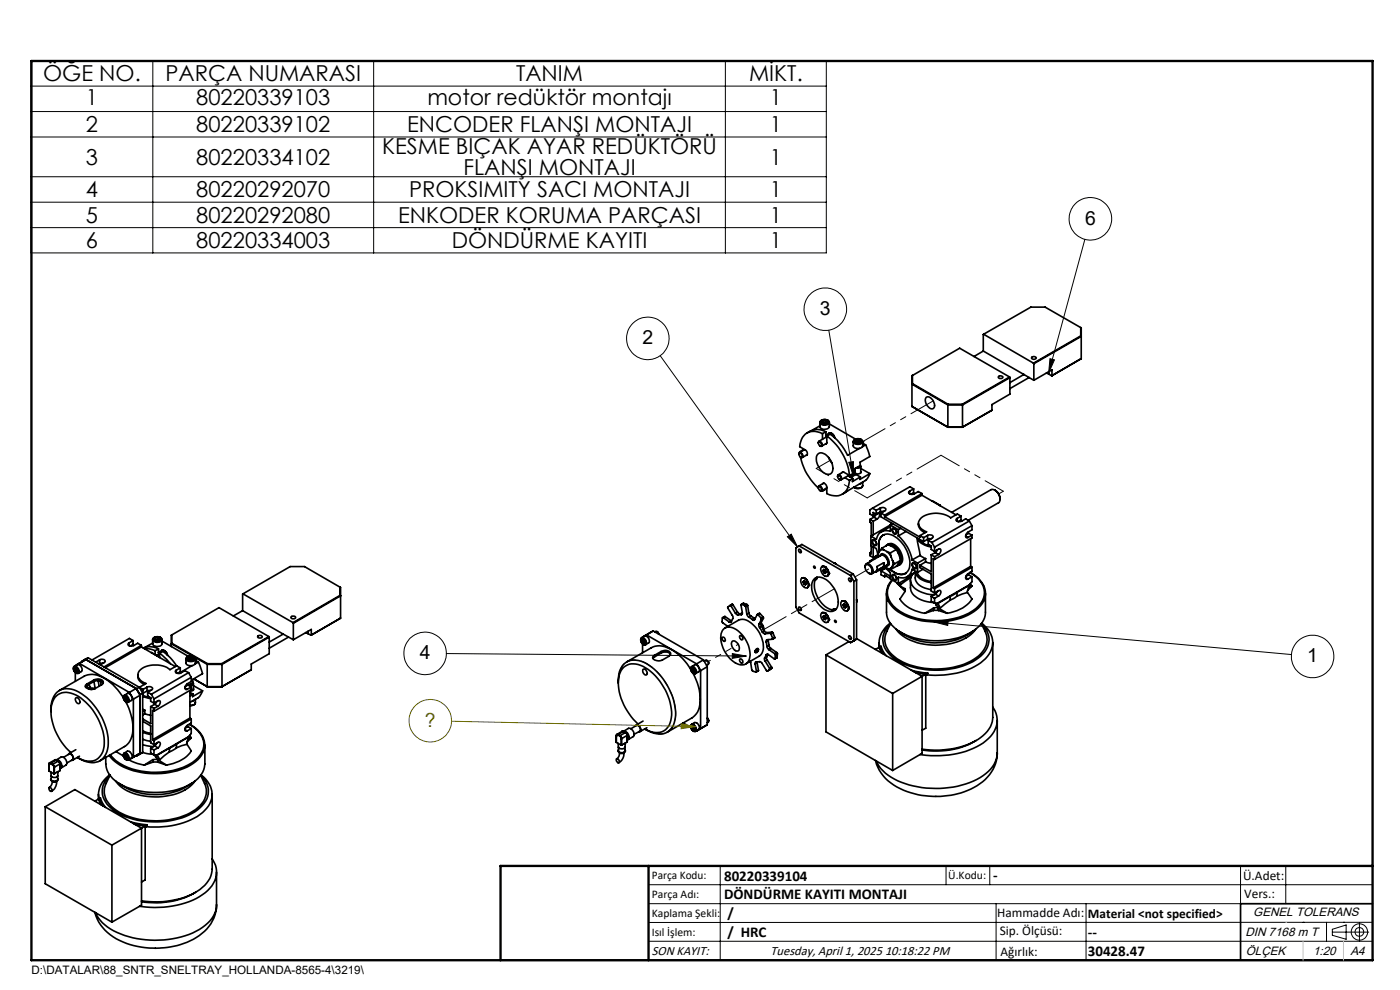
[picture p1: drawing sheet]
<svg xmlns="http://www.w3.org/2000/svg" width="297mm" height="210mm" viewBox="0 0 297 210" stroke-linecap="round" stroke-linejoin="round" font-family="sans-serif">
<g fill="none" stroke="#000" stroke-width=".35">
<path d="M193.6 79.6v1.8M193.6 79.6l10-5.7 10.6 6.1M193.6 79.6l-.1 6.6M208.6 74.5l8.6 4.9M208.6 74.5l-2 1.1M208.7 70.9l-.1 3.6M208.7 70.9l10.6 6.1M211.8 79.9a.52 .52 0 0 1 .5-.2 .52 .52 0 0 1 .4 .4 .49 .49 0 0 1-.5 .2 .49 .49 0 0 1-.4-.4zM214.2 80l-10 5.8M214.2 80v.1M217.2 79.4l-3 1.8M217.2 79.4l2.1 1.3"/>
<path d="M218.9 75.8a.51 .51 0 0 1 .5-.2 .51 .51 0 0 1 .4 .5 .52 .52 0 0 1-.6 .1 .52 .52 0 0 1-.3-.4zM219.3 77v.1M219.3 77.1v3.6M222 79.2l.5 .1M222.5 79.3l.6 .4M222.5 78.9v.4M223.2 79.7v-1.3l-3.9 2.3M223.2 79.7h-.1M229.3 71.3l.1 .1-10.1 5.7M229.3 71.3l-10 5.7M229.3 69.5l.1 6.6M229.3 69.5l-7.6-4.4h-3l-10 5.8"/>
<path d="M229.3 69.5v1.8M229.4 76.1l-6.2 3.6M229.4 76.1l-6.3 3.6M169.5 96.3v-.2a.57 .57 0 0 1 .7 .1 .57 .57 0 0 1 .1 .7l-.2 .1-.3-.1M169.5 96.2a.52 .52 0 0 1 .6 .2 .52 .52 0 0 1-.1 .6l-.5-.4zM169.7 95.8v.1M169.7 95.8l.1 .1M169.8 96.9a12.3 12.3 0 0 0 3.8 6.6v-.3a.59 .59 0 0 1 .7 .2 .59 .59 0 0 1 0 .8l-.3-.1M170.5 95.5l-.1-.1-.7 .4M170.7 95.4l-1.1 .6M171.3 96.4l-1.1 .6M173.5 96.4a1.44 1.44 0 0 1 2.1 .4 2.95 2.95 0 0 1 .7 3.6 2.07 2.07 0 0 1-2.6-1.4 2.5 2.5 0 0 1-.2-2.6z"/>
<path d="M173.6 94v-.2a.57 .57 0 0 1 .7 0 .57 .57 0 0 1 .1 .7l-.1 .2-.3-.1M173.7 93.8a.5 .5 0 0 1 .5 .2 .5 .5 0 0 1-.1 .6l-.4-.2zM173.9 90.3l-1.5 .9M174 89.6a1.09 1.09 0 0 1 1-.6 1.09 1.09 0 0 1 .9 .6 1.16 1.16 0 0 1-2 0v.9a1.14 1.14 0 0 0 2 0v-.9M174.2 89.2a1.03 1.03 0 0 1 1.6 .4 1.03 1.03 0 0 1-1.7-.1zM174.5 92a3.1 3.1 0 0 0-3.3-.2 3.1 3.1 0 0 0-1.5 2.9l1.2 .8a.63 .63 0 0 1 .4 .5 .63 .63 0 0 1-.3 .6M174.5 92v1.2M174.5 89.3v.4M174.6 89.7h.2M174.8 89.7l-.1 .1M175.1 89.7l.1 .1-.4-.1M175.1 89.2l.4 .2-.2 .3-.5 .1-.4-.2 .1-.3"/>
<path d="M175.1 89.2l-.6 .1M175.1 89.2v.5M175.1 89.7h-.3M175.2 91.6a3.5 3.5 0 0 0-4 .3M175.2 91.6l-.7 .4M175.2 91.6v1.2M175.4 94l-1.1 .6M175.4 92.5v1.4l-.1 .2-.2 .1M175.4 92.5a12.1 12.1 0 0 1 4.8 8.4M175.4 92.5l.7-.4a11.8 11.8 0 0 1 3.7 4.5l2.6-1.5M175.4 92.7l-1.7 .9M175.4 92.6l-.2 .1"/>
<path d="M175.8 97l.7 1.2M175.9 91.9l-.7 .4 .4 .1M175.9 91.9h.1M175.9 91.9a1.05 1.05 0 0 1 1.2 1M175.9 91.9a1.08 1.08 0 0 1 1.2 1M175.9 89.9l5.6 3.3M181 93.7a1.08 1.08 0 0 1 1-.7 1.08 1.08 0 0 1 1 .7M181 99.6l.2 .6v.4l-.9 .5 .1-.4M181 93.7v.9a1.17 1.17 0 0 0 2 0v-.9M181 93.7a1.17 1.17 0 0 0 2 0M181 99.6a.78 .78 0 0 1-.1 1.1M181.2 93.4a1.03 1.03 0 0 1 1.7 .2 1 1 0 0 1-1.8-.1z"/>
<path d="M181.4 99.4v.9M181.6 93.4v.4M181.7 93.8h.2zM182.1 93.8h.2h-.4M182.1 93.3l.5 .2-.2 .3-.5 .1-.5-.2 .2-.3M182.1 93.3l-.5 .1M182.1 93.3v.5M182.1 93.8h-.2M182.5 98.8l-.1 .3h-.5M182.5 98.7l.1 .1a.55 .55 0 0 1-.3 .5 .55 .55 0 0 1-.6-.1M182.6 98.9v1.4M182.6 99.4l1.9 1.1"/>
<path d="M183 93.7h.1M183 94l.6 .4M183.6 94.4l.9 2.4-2.1 1.3 .1 .6-1.7 1 .1 .8-.7 .4M183.6 94.4l-.6 .4M193.5 86.2l7.6 4.4M193.6 81.4l7.5 4.4M193.6 81.4l-.1 .1 7.6 4.4M196.5 84.3a1.55 1.55 0 0 1 1.8 1.7 .64 .64 0 0 1-.5 .7 .64 .64 0 0 1-.7-.3 1.75 1.75 0 0 1-.6-2.1zM201.1 85.9h3.1M201.1 90.6h3.1M201.1 85.9v4.7M201.1 85.8v.1"/>
<path d="M201.1 85.8h3.1M204.2 85.8v.1M204.2 85.9v4.7M210.4 87l-6.2 3.6M214.2 80.1l-10 5.8M214.2 80.1v3.5l-3.8 2.2v1.2M218.3 80.1l-4.1 2.3M169.5 116.5a.44 .44 0 0 1 .4 .3 .44 .44 0 0 1-.1 .5l-.3-.3zM169.5 115.8l-.7 .4v12.6l.7 1.2 10.9 6.3M169.5 115.8l10.9 6.3M169.5 115.8l.6-.3 10.9 6.3M173.7 103.2a.46 .46 0 0 1 .5 .3 .46 .46 0 0 1-.2 .6l-.3-.2z"/>
<path d="M174.4 104.1l.1 .1M174.5 104v.2M174.8 102.5l-1.1 .6M175.2 103.6v.2l-.7 .4M175.4 103.5l-1.1 .6M176.9 119.4l.4 .3M177.1 119.4l.3 .3M177.7 101.1v-.2a.56 .56 0 0 1 .7 .1 .56 .56 0 0 1 0 .8l-.4-.1M177.8 100.9a.52 .52 0 0 1 .5 .3 .52 .52 0 0 1-.1 .5l-.4-.2zM178.6 100.3l.3-.2 1.3 .8M178.9 100.1l-1.1 .6M179.2 101.3l1 .6"/>
<path d="M179.9 100.9l1 .6M180.1 100.8l-1.7 1M180.1 100.8l-.2 .1M180.2 101.9a3.1 3.1 0 0 1-1.5 2.9 3.1 3.1 0 0 1-3.3-.1l-.1-1.8-.4-.4-.4 .1M180.9 101.5l-.7 .4M181.2 100.4l.4 .2M181.4 100a.63 .63 0 0 0 .6 .6 .63 .63 0 0 0 .6-.5v-.1M181.6 100.6l.9 .6M181.6 100.6l-1.1 .7M182.5 101.2l-1.7 1 .1-.7M183 102.3l-.6 .3M183 103a1.14 1.14 0 0 1-1.8 .4"/>
<path d="M183 102.3v.7a1.2 1.2 0 0 1-1.8 .3M183.7 119.8a1.22 1.22 0 0 1 1.1 1.8 1.22 1.22 0 0 1-1.1-1.8zM183.8 119.6l3.1-1.8a1.42 1.42 0 0 1 1.2 2.1l-3.1 1.8M184.5 100.5l-2.1 1.2 .1-.5M184.5 100.5l-.5 1-.4 .4-4.9 2.9M184.5 110.2v.6l.3 .1v2.8M184.5 117.3v.6l.7 .4M184.5 119v.2M184.5 110.2l.7 .4M184.5 119l.2 .1M184.7 113.7v2l1.2 .7 .3 1.1M184.8 115.7v1.8l-.3-.2"/>
<path d="M184.8 117.1l-.3 .2M185.1 114.5a.76 .76 0 0 1 .7 .4 .76 .76 0 0 1 0 .8 .84 .84 0 0 1-.7-1.2zM185.1 107.8l.8 .5M185.1 107.8l-.6 .4v.8l.7 .5M185.2 114.6a.62 .62 0 0 1 .6 .3 .62 .62 0 0 1-.1 .7 .73 .73 0 0 1-.5-1zM185.2 109.5l1.2-.6 .2 .2-.1 .5-.4 .5M185.2 113.4l-.5 .3M185.2 110.6v2.8M185.2 116v2.3M185.4 109.7l-.9 .5M185.4 109.7l.7 .4M185.4 118.5l-.9 .5"/>
<path d="M185.4 118.5l.1 .1M185.8 109.1l-.4 .6M185.8 117.9l-.4 .6M185.9 108.3v.8M185.9 109.1l-.7-.4v.8M186.1 110.1l-.9 .5M186.3 117.7l-1.1 .6M186.4 117.2l-.1 .9-.1-.6M186.4 117.2l-.2 .3M186.7 118a.75 .75 0 0 1 .7-.5 .75 .75 0 0 1 .7 .5 1.42 1.42 0 0 1 .1 2h-.3M186.7 116.8l-.3 .4M186.8 117.9l.1-.1a1.3 1.3 0 0 1 1.5 1.3l-.1 .7-.3 .2"/>
<path d="M186.8 107.8a.67 .67 0 0 1 .7-.2 .67 .67 0 0 1 .4 .6l-1 .6M186.8 107.8l-.9 .5M186.8 107.8v.8M186.8 108.6l-.9 .5M186.9 108.8v.8l4.2 2.5M186.9 108.8l.8 .5M187.1 116.3l1.2-.7 1.4 .6 .4 .4M187.1 116.3l.5 .4M187.1 116.3l-.4 .5M187.2 117.4l-.3 .2M187.4 113.5h.1M187.4 113.5a2.95 2.95 0 0 0-.9 3.4 2.8 2.8 0 0 1 1.1-3.5 3.9 3.9 0 0 1 3.9 1.9 5.8 5.8 0 0 1 1.2 5.7 2.13 2.13 0 0 1-3.4 .1l-.4-.2a2.92 2.92 0 0 0 3.2 .7"/>
<path d="M187.5 119.4l-1.5 .8v.8l1.5-.8M187.5 119.4v.8M187.5 108.5l-.7 .1M187.6 116.7l-.6-.1-.3 .2M187.6 116.7l.6 .3M187.7 109.6l7.5 4.3v-.3M187.7 109.3v.3M188 115.7v.1M188.2 117l.9 1.1M188.2 117l.7 .3M188.2 115.5a1.41 1.41 0 0 1 2 .4 3.4 3.4 0 0 1 1.1 3.4l-.6 .6M188.3 115.6l-.3 .1"/>
<path d="M188.4 115.6a3.2 3.2 0 0 1 2.7 3.2l-.3 .9-.5 .3a1.42 1.42 0 0 0 .8-2.2 3.1 3.1 0 0 0-2.5-2.4l-.6 .3M188.6 119.8l-.3 .2M188.9 117.3l.2 .8M188.9 111.4v1.3a2.13 2.13 0 0 0-3 1.7l-1.2-.7M188.9 111.7l-1.9 1.1M188.9 111.4l1.7 1M188.9 111.4l-3.7 2M189 110.9v.4M189.1 118.1l.2 .8M189.3 118.9l.5 .7M189.3 118.9v1.2M189.3 112.1a.77 .77 0 0 1 .8 .4 .77 .77 0 0 1-.1 .8 .86 .86 0 0 1-.7-1.2z"/>
<path d="M189.4 111.1l-.5 .3M189.4 112.1a.64 .64 0 0 1 .7 .4 .64 .64 0 0 1-.1 .7 .76 .76 0 0 1-.6-1.1zM189.8 119.6l-.5 .5M190.1 116.6l.8 1.4 .1 .9M190.1 116.6l-1.2 .7M190.6 113.7a8.8 8.8 0 0 1 2.9 5.1M190.6 112.4v1.3M191 118.9l-.9 1.2-1.2 .8M191 118.9l-1.2 .7M191.1 112.1l4.8 2.8M191.1 112.1l-.5 .3M192.2 112.7l-1.6 1"/>
<path d="M193 104.2l-.2 .1a.67 .67 0 0 0 .4 .6 .67 .67 0 0 0 .8-.1l.8-.5 .8 .4M193 104.2v.6M193.5 119.5a.73 .73 0 0 1 .8 .2 .73 .73 0 0 1 .2 .7l-.1 .2a.77 .77 0 0 1-.8-.3 .77 .77 0 0 1-.1-.8zM193.5 118.8l1.2 .6M193.7 119.5a.64 .64 0 0 1 .6 .3 .64 .64 0 0 1-.1 .7 .76 .76 0 0 1-.5-1zM193.8 103.7l-.8-.5-7.9 4.6M193.8 103.7l-.8 .5M193.8 103.7v.8l-.6 .3M194.6 114.1l.6 3.7M194.6 114.1a3.3 3.3 0 0 0 3 1.9M194.7 119.4v2M194.8 111a2 2 0 0 0 1.5 2"/>
<path d="M195 114.3a3.2 3.2 0 0 0 2.6 1.5M195.2 119.9v.5l2.4 1.4v3.6l.7 .4M195.2 113.6l.7 .4M195.2 117.8l1.2 .7M195.2 117.8l-1.7 1M195.6 104.7v.3M195.6 105l-7.9 4.6M195.6 105l7.2 4.2M195.6 104.7l-7.9 4.6M195.9 114v.9M196.4 119.2l1.2 .3M196.4 118.5v.7"/>
<path d="M196.4 119.2l-1.2 .7M196.4 118.5l-1.7 .9M196.8 113.6a.64 .64 0 0 1 .7-.2 .64 .64 0 0 1 .4 .6l-1 .6M196.8 113.6l-.9 .4M196.8 113.6v.8M196.8 114.4l-.9 .5M196.9 114.6v.9l.7 .3M196.9 114.6l.8 .5M197.5 114.3l-.7 .1M197.6 115.8v.7l.7 .5M197.6 117.7v3.6l-2.4-1.4M197.6 117.7l.7 .4"/>
<path d="M197.7 115.1l.6 1M197.7 106.2l1.8 1M198.3 117l1-.6a.65 .65 0 0 1 .3 .7 .65 .65 0 0 1-.5 .5M198.3 116.1v.9M198.3 118.1v.6M198.3 118.7l-.3-.2v6.2M198.4 117.2l.7 .4M198.4 117.2l-.8 .5M198.9 116.6l-.5 .6M199.1 117.6l-.8 .5M199.5 107.2h-.1M199.5 107.2v.1"/>
<path d="M203 110l-.2 .4 .5 .3a2.05 2.05 0 0 0 1.6-.6l.7 .4M203 110v.6M203.9 109.5l-.8-.5-1.4 .8a5.3 5.3 0 0 0-6.5 .3 1.44 1.44 0 0 0 .6 2.3l.8 .4-1.4 .8M203.9 109.5l-.9 .5M203.9 109.5v.8l-.6 .4M204.9 113.7l.5 .3M204.9 113.4l.6-.3 .7 .4M205.6 110.5l-7.9 4.6M205.6 110.5l.6 1M205.9 114.3v5.8M206.2 111.5v.9a1.88 1.88 0 0 0-1.3 1v.6h.5M206.2 111.5l-7.9 4.6"/>
<path d="M206.2 113.5v.6l-7.9 4.6M206.2 113.5l-.8 .5M211 104a2.32 2.32 0 0 1 1.2 1.9M212.2 105.9a1.93 1.93 0 0 0-2-2l-8.3 4.8M212.2 105.9l-.4 .7-6.4 3.8M18.1 139.8l-.7 .6M18.1 139.8l10.9 6.3M18.1 139.8l.6-.3 10.9 6.3M21.1 140a.64 .64 0 0 1 .8-.2 .64 .64 0 0 1 .4 .6l-1 .6M21.1 140l-.8 .5M21.1 140v.8M27.4 136.4a.31 .31 0 0 0-.1 .5l.4 .1a2.05 2.05 0 0 0 1.5-.6l.8 .5"/>
<path d="M27.4 136.4v.5M28.2 135.9l-.8-.5-7.9 4.6M28.2 135.9l-.8 .5M28.2 135.9v.8l-.6 .3M30 137.2l-7.7 4.4M30 137.2l7.2 4.2M30 136.9l-8 4.6M30 136.9v.3M30.4 137.5l.3-.1a3.7 3.7 0 0 1 2.9 .2M30.6 137.6h.8l1.5 .4M32.1 138.5l1.8 .9M32.4 135.7v.9a1.11 1.11 0 0 0 2 0v-.9"/>
<path d="M32.4 136.4l-1.6 .9M32.6 135.3a1.15 1.15 0 0 1 1.8 .4 1.08 1.08 0 0 1-1.1 .6 1.08 1.08 0 0 1-.9-.7zM32.7 135.3a1.05 1.05 0 0 1 1.6 .3 1 1 0 0 1-1.8-.1zM32.9 138v.8M32.9 135.4v.3M33.2 135.8h-.1M33.5 135.7l.2 .1h-.5M33.5 135.2l.4 .3-.1 .3-.6 .1-.4-.2 .1-.3M33.5 135.2l-.6 .2M33.5 135.2v.5M33.5 135.7l-.3 .1M33.6 137.6l-.7 .4"/>
<path d="M33.6 137.6v1.2M33.8 138.6l1.6 1.3 .7 .9M33.8 138.6l.7-.4 .6 .4 1 .9 1.4 1.7M33.8 138.7l-.5 .4M33.8 138.7l-.1 .1M33.8 138.6v.8M33.9 139.4h-.1M33.9 139.4v.1M34.4 138a1.05 1.05 0 0 1 1.2 1M34.4 138l-.8 .4 .5 .1M34.4 138a1.03 1.03 0 0 1 1.1 .9M34.4 136l5.6 3.2"/>
<path d="M36.4 136.4l7.6 4.4M36.4 134.7v1.7M36.4 134.7l10.1-5.8 10.5 6.1M36.4 136.4l-.1 .2 7.7 4.3M36.4 134.7l-.1 2.5M39.4 139.8a1.11 1.11 0 0 1 1-.7 1.11 1.11 0 0 1 1.1 .7M39.4 139.8v.8a1.17 1.17 0 0 0 2.1 0v-.8M39.4 139.8a1.17 1.17 0 0 0 2.1 0M39.7 139.4a1.04 1.04 0 0 1 1.6 .3 .97 .97 0 0 1-1.7-.1zM40 139.4v.4M40.1 139.9h.2zM40.6 139.8l.1 .1h-.4"/>
<path d="M40.6 139.3l.4 .3-.1 .3-.6 .1-.4-.2 .1-.4M40.6 139.3l-.6 .1M40.6 139.3v.5M40.6 139.8l-.3 .1M41.5 139.8h.1M51.5 129.5l8.6 5M51.5 129.5l-2 1.2M51.5 126v3.5M51.5 126l10.7 6.1M54.7 135a.49 .49 0 0 1 .5-.3 .49 .49 0 0 1 .4 .5 .52 .52 0 0 1-.5 .2 .52 .52 0 0 1-.4-.4zM57 135l-10 5.8M57 135l.1 .1"/>
<path d="M57.1 135.1l-10 5.8M57.1 135.1v3.6l-3.8 2.2v1.2M60.1 134.5l-3 1.7M60.1 134.5l2.1 1.2M61.2 135.1l-4.1 2.4M61.7 130.9a.52 .52 0 0 1 .6-.2 .52 .52 0 0 1 .4 .4 .52 .52 0 0 1-.6 .2 .52 .52 0 0 1-.4-.4zM62.2 132.1v.1M62.2 132.2v3.5M64.8 134.2l.5 .2M65.3 134.4l.7 .4M65.3 133.9v.5M66 134.7v-1.2l-3.8 2.2"/>
<path d="M66 134.7v.1M72.1 124.6l-7.5-4.4h-3l-10.1 5.8M72.1 126.3l-9.9 5.8M72.1 126.3l.1 .1-10 5.8M72.1 124.6l.1 6.5M72.1 124.6v1.7M72.2 131.1l-6.2 3.6M72.2 131.1l-6.2 3.7M136 135.5a.79 .79 0 0 1 .8 .3 .79 .79 0 0 1 0 .9 .95 .95 0 0 1-.8-1.2zM136.1 135.3l.6-.4a.95 .95 0 0 1 .9 1.5l-.7 .4a.96 .96 0 0 0-.8-1.5zM136.1 135.3a.92 .92 0 0 0 0 1 .92 .92 0 0 0 .8 .5M136.1 135.9l.2 .4"/>
<path d="M136.1 135.9l.2-.3 .3 .2 .2 .4-.2 .3-.3-.2M136.3 135.2l.9-.5 10.6 6.1M136.3 136.6v1.9M136.4 135.7l-.3 .2M136.5 135.8l.1 .1M136.6 135.9l.1 .2M136.6 135.8v.1M136.7 136.1l-.4 .2M136.7 136.1l.1 .1M138.6 133.8l-.5 .2M138.6 133.8l-1.9 1.1M138.6 133.8l10.6 6.2"/>
<path d="M138.8 139.4l-.3 .3M138.8 139v.4M139.4 134h-.5M139.4 134l.3 .5zM140.2 138.2h.1a1.2 1.2 0 0 1 1.9 .5l-.3 .5-1.4 .8a1.56 1.56 0 0 1-2-.5l.3-.5M140.2 138.5l.5-.1a1.33 1.33 0 0 1 1.5 .4M140.2 138.2l-1.4 .8M140.2 138.5l-1.4 .9M140.2 138.2v.3M149.2 140l.8 1.4M149.2 140l-1.4 .8M153.2 135.2a.47 .47 0 0 1 .6 .3 .47 .47 0 0 1-.1 .6l-.4-.4z"/>
<path d="M153.4 131l-.2 .1a.9 .9 0 0 0 .1 1l1.1 .8M153.4 131l1.3 .9M153.5 133.5a2.54 2.54 0 0 1 3.5 .7 5.9 5.9 0 0 1 1.9 5.9 1.8 1.8 0 0 1-2.9 .5 6.3 6.3 0 0 1-2.9-6.5zM153.8 133.2l2.8-1.6a2.64 2.64 0 0 1 3.2 1 5.9 5.9 0 0 1 1.9 5.9l-.7 .7-2.8 1.6M153.8 130.8l-.5 .2M153.8 130.8l-.4 .2M153.8 130.8l1.3 .9M154.9 128.4l-.5 .3v.2l1 1.7a1.3 1.3 0 0 1-.5 1.4l-.2-.1M154.9 128.4l.2 .1M155.1 128.5l.9 1.6M155.1 131.7l-.4 .2M155.1 131.7h.1"/>
<path d="M155.3 128.2l.2 .1M155.3 128.2l-.5 .3M155.3 128.2l-.4 .2M155.4 136a1.32 1.32 0 0 1 1.2 .7 1.32 1.32 0 0 1 0 1.4 1.42 1.42 0 0 1-1.2-2.1zM155.5 128.3l-.4 .2M155.5 128.3l1 1.5M156 130.1l.6 .3M156.5 129.8l.5 .4M156.5 129.8l-.5 .3M156.9 139.9a.47 .47 0 0 1 .6 .2 .47 .47 0 0 1-.1 .6l-.4-.3zM157 134.8a.5 .5 0 0 1 .5 .3 .5 .5 0 0 1-.1 .6l-.4-.3zM157 130.2l-.4 .2"/>
<path d="M157.2 130.4h-.6M157.3 128.2l-.1 .2 .3 1.8-.3 .2M157.3 128.2l.7 .3M157.4 130.2l-.2 .2M157.5 130.1l-.5 .1M157.7 128l.7 .2M157.7 128l-.5 .2M157.7 128l-.4 .2M158 128.5l.2 .2M158.2 128.7l.2 1.6M158.4 130.3l.5 .6M158.4 128.2l.2 .2"/>
<path d="M158.4 128.2l-.4 .3M158.6 128.4l-.4 .3M158.6 128.4l.3 1.7M158.9 130.9l.7 .5M158.9 130.1l.4 .6M158.9 130.1l-.5 .2M159.3 130.7l.8 .5M159.3 130.7l-.4 .2M160.1 131.2l.1 .1M160.1 131.2l-.5 .2M160.2 138l.1 .4M160.3 138.2l.2 .1"/>
<path d="M160.4 137.7l.3-.1a.44 .44 0 0 1 .1 .6 .44 .44 0 0 1-.6 .2zM160.4 137.9l.4 .1M160.6 130.4l-.5 1.1-.5-.1M160.6 130.4h.2M160.8 137.6l.1 .2-.1 .2M160.8 138v-.2l-.3-.1-.2 .3v.3h.2M160.8 138l-.3 .3M160.8 130.4l.7 .7M161 132.4l.1 .7M161.1 133.1l.6 .9M161.2 130.2l.7 .7M161.2 130.2l-.1-.1-.4 .2"/>
<path d="M161.2 130.2l-.4 .2M161.4 132.2l.4 .5 .2 .8M161.4 132.2l.5 .6 .1 .7M161.4 132.2l.2 .6M161.4 132.2l-.4 .2M161.5 131.1v.3M161.5 131.4l-.5 1M161.6 132.8l.5 1M161.6 132.8l-.5 .3M161.7 134l.5 .4M161.9 130.9l.1 .2M161.9 130.9l-.4 .2"/>
<path d="M162 131.1l-.5 .3M162 131.1l-.6 1.1M162.1 133.8l.6 .4M162.1 133.8l-.4 .2M162.2 139.6l.1 .6M162.5 139l.3-.2 1.5 1 .1-.1M162.5 139l-.3 .6M162.6 136.2l.1 .9M162.6 139.3l.1 .7M162.6 139.3l-.4 .3M162.7 134.2l-.5 .2M162.7 137.1l.4 .7"/>
<path d="M162.7 140l-.4 .2M162.7 140l1 1.5M162.8 138.8l-.3 .2M162.9 138.8l-.3 .5M162.9 135.7l.1 .2M163 135.9l.1 1M163 135.9l-.4 .3M163.1 137.8l1.3 .9M163.1 136.9l.4 .6M163.1 136.9l-.4 .2M163.4 134.3l.1 .2M163.4 134.3l-1.2 .1"/>
<path d="M163.5 137.5l-.4 .3M163.5 137.5l1.3 .9M163.5 134.5l.4 .9M163.8 134.1l.2 .2M163.8 134.1l-.4 .2M163.8 134.1l-1.1 .1M163.9 135.6l-1.2 .1-.1 .5M163.9 135.4v.2M164 134.3l.3 .9M164 134.3l-.5 .2M164.3 135.2l.1 .1-.5 .3M164.3 135.2l-.4 .2"/>
<path d="M164.4 138.7l.1 .2M164.5 138.9l-.1 .8M164.8 138.4l.1 .3M164.8 138.4l-.4 .3M164.9 139.5h-.1M164.9 139.5l-.5 .3M164.9 138.7v.8M164.9 138.7l-.4 .2M169.5 128.8a.44 .44 0 0 1 .4 .2 .44 .44 0 0 1-.1 .5l-.3-.3zM170 122.7a1.29 1.29 0 0 1 1.3 .6 1.29 1.29 0 0 1-.1 1.4 1.37 1.37 0 0 1-1.2-2zM170.2 122.6a1.35 1.35 0 0 1 1.1 2v.1M170.2 122.6l-.1 .1"/>
<path d="M170.2 122.6a1.35 1.35 0 0 1 1.4 1.5M170.4 123.5l.1-.2 .4 .1 .1 .5-.1 .2-.4-.2M170.4 123.5l.1 .4M170.6 123.3l-.2 .2M170.7 122.7h.1M170.7 123.4l.1 .1M170.8 123.5l.1 .2M170.8 123.4v.1M170.9 123.7l-.4 .2M171.6 124.1h.1M171.6 124.1l-.1 .4M172.6 120.1a.21 .21 0 0 1 .3 .2 .21 .21 0 0 1-.1 .2z"/>
<path d="M172.7 122.9a2.39 2.39 0 0 1 3.3 .7 5.1 5.1 0 0 1 1.4 5.5 1.84 1.84 0 0 1-2.5 .2 5.9 5.9 0 0 1-2.6-5.8zM173.3 122.5l-.1 .4-.3 .2M173.3 122.5v.2M173.3 122.5a3.4 3.4 0 0 0-.1 3.8 4.2 4.2 0 0 0 4 3l-.1-.1M174.3 120.3a1.17 1.17 0 0 1 1.4 1.2 .56 .56 0 0 1-.2 .7 .56 .56 0 0 1-.8-.2 1.4 1.4 0 0 1-.4-1.7zM174.3 130a1.36 1.36 0 0 1 1.3 1.9 .95 .95 0 0 1-1.4-.8l-.1-.5zM174.3 130a1.33 1.33 0 0 1 1.4 1.9l-.2 .1M174.4 120.1a1.35 1.35 0 0 1 1.2 2.1h-.1M174.4 120.1l-.1 .1M174.4 120.1a1.41 1.41 0 0 1 1.4 1.5M174.6 121l.2-.2 .3 .2 .2 .4-.2 .2-.3-.1M174.6 121l.2 .5"/>
<path d="M174.6 130.8l.2-.2 .3 .2 .2 .4-.2 .2-.3-.2M174.6 130.8l.2 .4M174.9 120.9l-.3 .1M174.9 130.7l-.3 .1M175 120.9v.1M175 130.7v.1M175 120.2h.1M175 130h.1M175 130l.6 .7 .2 .7M175 121l.2 .3-.1-.1M175 130.8l.2 .3-.1-.1M175 121l.1 .2"/>
<path d="M175 130.8l.1 .2M175.1 121.2l-.3 .3M175.1 131l-.3 .2M175.2 138.9l14.2 8.2M175.2 138.9v16.3l14.2 8.2M175.8 121.6h.1M175.8 131.4h.1M175.8 121.6l-.1 .4M176.6 129.4l.2-.2 .4 .2M177.1 131.6h.1a.25 .25 0 0 1 .2 .2 .25 .25 0 0 1-.1 .2zM178.5 127.6a1.33 1.33 0 0 1 1.5 1.7l-.2 .2a1 1 0 0 1-1.3-.9l-.1-.7zM178.6 127.6a1.25 1.25 0 0 1 1.2 .6 1.25 1.25 0 0 1-.1 1.4"/>
<path d="M178.7 127.5a1.35 1.35 0 0 1 1.4 1.5M178.9 128.4l.1-.3 .3 .2 .2 .5-.2 .2-.3-.2M178.9 128.4l.1 .4M179.1 128.2l-.2 .2M179.2 127.6h.1M179.4 128.6l-.2-.3 .3 .3M179.4 128.6l-.4 .2M179.4 128.6h.1M180 135a.39 .39 0 0 1 .5 .1 .39 .39 0 0 1-.1 .5l-.3-.2zM180 122.7a.39 .39 0 0 1 .5 .2 .39 .39 0 0 1-.1 .5l-.3-.3zM180.1 129l-.1 .4M180.1 129h.1"/>
<path d="M180.1 136.1l-4.9 2.8M180.4 122.1l.8 1.2M181 121.8l-.6 .3M181 121.8l.7 1.2M181.2 123.3v12.6M181.2 135.9l-.8 .4M181.7 127.3v.5M181.7 127.2l.1 .4M181.7 123l-.5 .3M181.7 135.6l-.5 .3M181.7 123v12.6M181.7 135.6l-1.3 .7"/>
<path d="M181.7 135.5l13.9 8M183.5 120.3a.61 .61 0 0 1 .4-.7 .61 .61 0 0 1 .7 .3 1.32 1.32 0 0 1 .4 1.8h-.4l-.3-.1M185.7 137.8l.8-.5 .6 1.3M185.7 121.2l.2 .1M185.9 121.2v.1M186.5 136.3v1M186.7 137.2l.2-.1 .4 1 .7 1M186.7 137.2l.7 1.5M186.8 120.7v.2M186.8 120.9l-.9 .4M186.9 121.1v.8l.8 .4M186.9 121.1l2 1.1"/>
<path d="M187.5 120.7l-.7 .2M187.5 120.2l.7 .4M187.7 122.3v-.3l1.2 .7M187.8 120.4l1.1 1.1v1.3l1.7 1M187.9 120.5l-1 .6M188 122.2l-.3 .1M188.1 125.9v3.9a5.1 5.1 0 0 0 3 4.4 16.1 16.1 0 0 0 15.5-.4 4.8 4.8 0 0 0 2.5-4v-3.9M188.2 120.6l.7 .3M188.8 132.2a5 5 0 0 0-2.1 5.2v-.2M188.9 132.3l-.8 1.7a4.2 4.2 0 0 0 1.7 5.3 16 16 0 0 0 13.2 2 8.4 8.4 0 0 0 6.2-4.5l.2-1.5a8.2 8.2 0 0 0-1.2-3 4.4 4.4 0 0 1-.7 7.3 17 17 0 0 1-17.8 .1 4.7 4.7 0 0 1-2.2-5.4l.5-1zM189.1 120.5l-.3 .1h-.6M189.1 120.5l-.2 .4"/>
<path d="M189.2 123l-.8 1.2M189.3 121.9a.77 .77 0 0 1 .8 .4 .77 .77 0 0 1-.1 .8 .86 .86 0 0 1-.7-1.2zM189.3 120.1l-.2 .4M189.4 121.9a.64 .64 0 0 1 .7 .4 .64 .64 0 0 1-.1 .7 .76 .76 0 0 1-.6-1.1zM190.1 133.5a10.3 10.3 0 0 0 8.3 3.4 11.1 11.1 0 0 0 8.3-3.1l.3-.3M190.3 123.6l.4 .6M190.7 133.9a13.6 13.6 0 0 0 15.7 0M190.7 123.7v.5M190.9 124.3l1.1 1.1v-.5M190.9 124.3l1.1 .6M191.2 123.9l-.3 .4M191.2 123.9l-.5 .3"/>
<path d="M192 124.9v.6l-1.1 1.6a7.2 7.2 0 0 0 5.3 3M192.1 121.6h.1M193.1 122.6l-1.9 1.3M193.1 122.6h.1M193.1 122.3v.3M193.1 123.1v1.6a3.4 3.4 0 0 0 3 2.8l1.9 .3M193.4 122.2l-2.8 1.6M194.2 121.4a1.98 1.98 0 0 0 0 3.5 7.6 7.6 0 0 0 4 1.3M194.4 121.2l-1.9 1.1M194.6 121.3a3.2 3.2 0 0 0 3 2.1M194.7 121.4l-1.2-.7a2.09 2.09 0 0 1-2.9 1.7v1.4M195.8 120.7l-1.1 .7"/>
<path d="M197.6 123.6a3.6 3.6 0 0 1-3.4-2.3 2.81 2.81 0 0 0 .4 2.4l1.1 .8 1.9 .6M197.6 126.5v1.1l.7 .3M197.6 126.5l.7 .4M198 124.7l.3 .2M198 129.5h1.1M198 129h1.1M198 129.5l-1.8 .6M198 129l-1.8 1.1M198 129v.5M198.3 127.9l.5 .1M198.3 125.8l1-.6a.65 .65 0 0 1 .3 .7 .65 .65 0 0 1-.5 .5M198.3 124.9v.9"/>
<path d="M198.3 126.9v1M198.4 126l.7 .4M198.4 126l-.8 .5M198.4 127.9l.2 .4 .8 .7M198.8 128v.1M198.8 128.1l.3 .2 .3 .7M198.9 125.4l-.5 .6M199.1 129.5l1.8 .6M199.1 129l1.8 1.1M199.1 129v.5M199.1 126.4l-.8 .5M201.6 127.3l-2.2 1.7"/>
<path d="M201.6 126.5l-2.8 1.6M201.6 126.5v.8M203 126.5l-1.4 .8M203 125.7l-1.4 .8M203 125.7v.8M204.9 122.5l.5 .3M204.9 122.3l.6-.4 .7 .4M205.2 125.6l1 1.5a7.2 7.2 0 0 1-5.3 3M205.7 124l-6.9 4M205.7 124l.1 .1M205.7 121.5a4.8 4.8 0 0 1 3 5.3 7.3 7.3 0 0 1-5.3 4.1 16 16 0 0 1-12.4-1.2 4.8 4.8 0 0 1-2.7-4.5l.4-1.2 .6-.9M205.8 124.1l-.6 1.6-2.2 .8"/>
<path d="M205.8 124.1l-2.8 1.6M205.8 121.4a6.3 6.3 0 0 1 2.9 2.8M205.8 123.8l.4 .5M205.9 120.1l-7.9 4.6M205.9 120.1l.3 .2M206.2 120.3v.9a1.88 1.88 0 0 0-1.3 1v.6h.5M206.2 122.3v1.1l-.5 .6M206.2 124.3l-.9 .9M206.2 124.3l-.7 .4M206.2 120.3l-7.9 4.6M206.2 122.3l-.8 .5M208.2 132.2a4.7 4.7 0 0 1 .4 8 16.2 16.2 0 0 1-12 2.9"/>
<path d="M208.7 124.2a4.3 4.3 0 0 1-2.1 5.6 15.9 15.9 0 0 1-16.1 0 4.6 4.6 0 0 1-2.4-4.7l.3-.8M210.6 136.3v15.9a6.6 6.6 0 0 1-4.6 5.4 19.6 19.6 0 0 1-10.4 1.3M10.8 150.9a12.5 12.5 0 0 0 4.2 8.7M10.8 150.9a3.5 3.5 0 0 1 2.8-4 6.5 6.5 0 0 1 5.1 2.5 12.2 12.2 0 0 1 3.4 8.9 3.2 3.2 0 0 1-5 2.7l-.7-.3M10.8 150.9a4 4 0 0 1 2.8-4.8 7.5 7.5 0 0 1 6.3 3.5 11.7 11.7 0 0 1 2.8 9.8 3.3 3.3 0 0 1-4.8 2l-1.4-.7M12.6 146.5l5.2-3a4.7 4.7 0 0 1 5 .8l2.1 2 1.3 1.7M15.7 141.5a.79 .79 0 0 1 .8 .4 .79 .79 0 0 1-.1 .9 .9 .9 0 0 1-.7-1.3zM15.8 141.3a.95 .95 0 0 0-.1 1.1 .95 .95 0 0 0 .9 .4M15.8 141.3l.6-.3a.95 .95 0 0 1 .9 1.4l-.7 .4M15.8 141.3a.99 .99 0 0 1 .8 1.5M15.8 141.9l.1 .5M15.8 141.9l.1-.2 .4 .2 .1 .4-.1 .2-.4-.1"/>
<path d="M16 141.2h.1M16 142.7v1.8M16.1 159l-1.5 .9M16.1 141.8l-.3 .1M16.1 148a.76 .76 0 0 1 .7 .4 .76 .76 0 0 1 0 .9 .83 .83 0 0 1-.7-1.3zM16.2 141.8l.2 .4zM16.3 142.2l-.4 .2M16.8 140.7l-.8 .5M16.8 140.7l1.4-.8-1.8 1.1M16.8 140.7l10.6 6.2M18.4 145.4l.3 .6M18.5 145.1a.53 .53 0 0 0-.4 .6 .53 .53 0 0 0 .6 .4 1.69 1.69 0 0 0 1.4 0"/>
<path d="M18.5 145.4l-.4 .3M18.5 145.1v.3M18.7 146l.2 .2M18.8 145.2l.4 .5M19.2 145.7l.3 .3h.2M19.2 145.7l-.5 .3M19.7 146l-.4 .3M19.9 144.3l.2-.2a1.21 1.21 0 0 1 1.8 .7l-.3 .5-1.5 .8M19.9 144.6l.4-.2a1.28 1.28 0 0 1 1.6 .5M19.9 144.3l-1.4 .8M19.9 144.6l-1.4 .8M19.9 144.3v.3"/>
<path d="M19.9 144.6l.2 1.5M20.2 146h-.5M20.8 144.3v.2M20.8 144.5l.2 1M21.1 140.8l-.1 .1M21.1 144.4l-.3 .1M21.3 144.4l.1 .9M21.5 144.5l-.2 .1M21.9 140.7l-.8 .1M24.6 159.4l1.6 1M26.3 159.9a.79 .79 0 0 1 .8 .4 .79 .79 0 0 1-.1 .9 .95 .95 0 0 1-.7-1.3zM26.3 147.6a.82 .82 0 0 1 .8 .4 .82 .82 0 0 1-.1 .9 .96 .96 0 0 1-.7-1.3z"/>
<path d="M26.4 159.7a.95 .95 0 0 0-.1 1 .95 .95 0 0 0 .9 .5M26.4 147.5a.92 .92 0 0 0-.1 1 .92 .92 0 0 0 .9 .4M26.4 159.7l.6-.4a1.02 1.02 0 0 1 .9 1.5l-.7 .4M26.4 147.5l.6-.4a.99 .99 0 0 1 .9 1.5l-.7 .3M26.4 159.7a.99 .99 0 0 1 .8 1.5M26.4 147.5a.98 .98 0 0 1 .8 1.4M26.4 148.1l.2 .4M26.4 148.1l.2-.3 .3 .2 .2 .4-.2 .3-.3-.2M26.7 148.8a10.4 10.4 0 0 1 1.1 7.9l-.5 .8-.6 .7-5.5 3.2M26.7 147.9l-.3 .2M26.8 147.9v.2M26.8 148v.1"/>
<path d="M26.8 148.1l.2 .2h-.1M26.8 148.1l.1 .2M26.9 148.3l-.3 .2M27.4 146.9l1.5-.9 .1 .2 .7 1.3-1.4 .8M27.4 146.9l.9 1.4M28.3 148.3v12.3M29 146.1l.7 1.2M29.2 143.2a2.03 2.03 0 0 0 1.4 2M29.6 145.8l-.6 .3M29.6 145.8l.7 1.2M29.6 145.8l.7 .5M29.7 147.3v12.6"/>
<path d="M29.7 159.9l-.7 .4M30.3 147.4l1.7 .6M30.3 147.7l1.7 .5M30.3 150.5l.4 .2M30.3 155l1.7 .6M30.3 159.6l2.1 .4M30.3 155.3l1.7 .5M30.3 156.8l1.7 .5M30.3 158l2.3 .4M30.3 147l-.6 .3M30.3 159.6l-.6 .3M30.3 147v12.6"/>
<path d="M30.3 159.6l-1.3 .7M30.3 153l1.7 1v3.5l.7 .5M30.3 147v.1M30.3 146.3v.8M30.7 151.4l1.3 .3M30.7 150.7v.7M30.7 151.4l-.4 .3M30.7 150.7l-.4 .2M31.2 145.8a.67 .67 0 0 1 .7-.2 .67 .67 0 0 1 .4 .6l-1 .6M31.2 145.8l-.9 .5M31.2 145.8v.8M31.2 146.6l-.9 .5"/>
<path d="M31.3 146.8v.8l.7 .4M31.3 146.8l.8 .5M31.9 146.5l-.7 .1M32 148v.8l.7 .3M32 149.9v3.6l-1.7-1M32 158.7v1l.7 .5M32 149.9l.7 .4M32 158.7l.7 .4M32.1 147.3l.6 1M32.4 156.9l.3 .2M32.7 149.1l1-.5a.68 .68 0 0 1 .3 .7 .68 .68 0 0 1-.5 .5M32.7 158l1-.6a.68 .68 0 0 1 .3 .7 .68 .68 0 0 1-.5 .5"/>
<path d="M32.7 150.9l-.3-.2v6.2M32.7 148.3v.8M32.7 150.3v.6M32.7 157.1v.9M32.7 159.1v1.1M32.8 149.4l.7 .4M32.8 149.4l-.8 .5M32.8 158.2l.7 .4M32.8 158.2l-.8 .5M33.3 148.8l-.5 .6M33.3 157.6l-.5 .6M33.5 149.8l-.8 .5"/>
<path d="M33.5 158.6l-.8 .5M35.9 159.5l-2.1 1.7M35.9 158.7l-2.7 1.6M35.9 158.7v.8M37.4 142.2l-.1 .1a.65 .65 0 0 0 .4 .6 .65 .65 0 0 0 .7-.2l.8-.4 .8 .4M37.4 142.2v.5M37.4 158.6l-1.5 .9M37.4 157.8l-1.5 .9M37.4 157.8v.8M37.5 141.2l-1.4 .9a5.3 5.3 0 0 0-6.5 .2 1.6 1.6 0 0 0 1 2.5l.4 .2-1.4 .8M37.5 141.2l.7 .5M38.2 141.7l-.8 .5"/>
<path d="M38.2 141.7v.8l-.5 .3M39.2 145.9l.5 .3M39.2 154.8l.5 .2M39.3 145.7l.6-.4 .7 .4M39.3 154.5l.6-.4 .7 .4M39.6 157.8l1 1.5a7.5 7.5 0 0 1-5.3 3M40 142.7l-7.9 4.6M40 142.7l.6 1M40.1 156.2l-6.9 4M40.1 156.2h.1M40.1 153.7a4.8 4.8 0 0 1 3 5.3 7.4 7.4 0 0 1-5.3 4.1 16.1 16.1 0 0 1-12.5-1.2l-.8-.6-1.1-1.2M40.2 156.2l-.4 .8-.2 .9-2.2 .7"/>
<path d="M40.2 156.2l-2.8 1.6M40.2 153.6a6.1 6.1 0 0 1 2.8 2.8M40.3 156l.3 .5M40.3 146.9l.7 .3M40.3 152.3l-7.9 4.6M40.3 146.5v5.8M40.3 152.3l.3 .2M40.6 143.7v.9l-.9 .5-.4 .5v.6h.4M40.6 152.5v.9l-.9 .5-.4 .5v.6h.4M40.6 154.5v1.1l-.5 .6M40.6 143.7l-7.9 4.6M40.6 145.7v.6l-7.9 4.6"/>
<path d="M40.6 145.7l-.9 .5M40.6 156.5l-.9 .9M40.6 156.5l-.7 .4M40.6 152.5l-7.9 4.6M40.6 154.5l-.9 .5M40.8 141.2l-2.6 1.5v-.2M40.9 144.8l-.1 .3-.5 .1M41 144.8a.5 .5 0 0 1-.3 .6 .5 .5 0 0 1-.6-.1M41 144.8l-1 .6M41 147.2l-.7 .4M41 146.1v.3l-.7 .2M41 145v1.4"/>
<path d="M41 145.4l2 1.1M41.1 144l2.9 1.7M41.4 148.4l-.6 .3M41.5 149.1a.99 .99 0 0 1-1.2 .6M41.5 149.1l-.3 .4-.9 .1M41.5 148.3v.8M41.5 140.1l.6 .3M42.1 140.4l.9 2.5-2.1 1.2 .1 .7M42.1 140.4l-.7 .5M43 146.5l-2.1 1.3 .1-.6M43 146.5l-.9 1.5-1.8 1M43.1 156.4a4.3 4.3 0 0 1-2.1 5.6 15.9 15.9 0 0 1-16.1 0l-1-.9-.8-.8"/>
<path d="M43.5 158v4.1a5.6 5.6 0 0 1-3.8 4.6 16.5 16.5 0 0 1-14.8-.7 5.2 5.2 0 0 1-2.5-5.4M44 140.9h3.1M44 145.7h3.1M44 140.9v4.8M44 145.7h.1M44 140.8v.1M44 140.8h3M44 145.7h3M47 140.8l.1 .1M47.1 140.9v4.8M47.1 145.7h-.1M53.3 142.1l-6.2 3.6"/>
<path d="M53.3 142.1l-6.3 3.6M130.7 157.4v.1M130.7 156.1h.1M130.7 156.1v1.4M130.7 157.5l1.1 .6M130.8 155.8l-.1 .3M130.8 155.8h.3M131.1 155.9l-.2-.1-.2 .3M131.1 155.9l.4 .2M131.1 155.8v.1M131.1 155.8l.4 .3M131.1 157.7l.1 .8"/>
<path d="M131.2 144.8a12.7 12.7 0 0 0 4.2 8.8M131.2 144.8a3.5 3.5 0 0 1 2.7-4 7.9 7.9 0 0 1 6.5 4.3 10.6 10.6 0 0 1 1.9 7.7 3.1 3.1 0 0 1-4.8 2.2l-.7-.4M131.2 144.8a4.3 4.3 0 0 1 2.3-4.6 5.8 5.8 0 0 1 5.2 1.7 13.3 13.3 0 0 1 4.6 10.4 3.4 3.4 0 0 1-5.1 3.1l-1.4-.8M131.2 158.5a.84 .84 0 0 0 1.4 0M131.2 158.5v.8a.8 .8 0 0 0 1.4 0v-.8M131.2 159.1a.66 .66 0 0 0 .3 .6 .66 .66 0 0 0 .8 0l.4-.4-.1-.2M131.3 159.6l.2 .1M131.4 159.7l-.1 .6-.5 .7M131.5 156.1l.3 .6M131.5 156.1l.4 .6M131.5 156.1h.1M131.5 159.7l.1 .1"/>
<path d="M131.8 156.7h.1M131.8 158.1h.1M131.8 156.7v1.4M131.9 156.7v1.4M132 155.1h.3M132 155.1h.1M132 155.1l-1.2 .7M132.3 155.1l1-.6a1.18 1.18 0 0 1 1 1.7l-1 .7M132.3 155.1a1.13 1.13 0 0 1 .9 1.8h-.1M132.3 155.1h.1M132.3 155.1l-1.2 .7M132.3 155.1l.4 .3"/>
<path d="M132.4 159.7l-.1 .6-.2 .7-.8 .8M132.5 159.6l-.4 .2h-.5M132.7 155.4l.3 .6M132.7 155.4h.1M132.7 157.6l-.1 .9M132.7 155.4l-1.2 .7M132.7 155.4l.4 .6M133 140.4l5.2-3a4.7 4.7 0 0 1 5 .8l1.6 1.5 1.7 2.2M133 155.8l.2 .3-.1 .4M133 156h.1M133 156l-1.1 .7M133 157.4l-1.1 .7"/>
<path d="M133 156v1.4M133.1 156l-.1 1.4M133.8 154.6l1.2-.7a.8 .8 0 0 1 .7 1.2l-1.2 .7M134.8 154l.1-.1a.79 .79 0 0 1 .8 .1 .79 .79 0 0 1 .3 .8l-.1 .3-.4 .1M136.4 142a.71 .71 0 0 1 .8 .3 .71 .71 0 0 1-.1 .9 .9 .9 0 0 1-.7-1.2zM136.4 153l-1.4 .8M137.2 154.4l-1.4 .8M144.9 153.3l1.6 1M146.6 153.8a.79 .79 0 0 1 .9 .4 .79 .79 0 0 1-.1 .9 .9 .9 0 0 1-.8-1.3zM146.6 141.6a.82 .82 0 0 1 .9 .4 .82 .82 0 0 1-.1 .9 .92 .92 0 0 1-.8-1.3zM146.7 153.7a.95 .95 0 0 0 0 1 .95 .95 0 0 0 .9 .4M146.7 141.4a.92 .92 0 0 0 0 1 .92 .92 0 0 0 .9 .5"/>
<path d="M146.7 153.7l.7-.4a.99 .99 0 0 1 .8 1.5l-.6 .3M146.7 141.4l.7-.4a.97 .97 0 0 1 .8 1.5l-.6 .4M146.7 153.7a.97 .97 0 0 1 .9 1.4M146.7 141.4a.95 .95 0 0 1 .9 1.5M146.8 154.3l.1 .3M146.8 154.3l.1-.3 .3 .2 .2 .4-.2 .3-.3-.3M146.8 142l.1 .4M146.8 142l.1-.2 .3 .1 .2 .5-.2 .2-.3-.2M147 142.8a9.6 9.6 0 0 1 1 8.3l-1.2 1.2-5.3 3M147 154.1l-.2 .2M147 141.8l-.2 .2M147.1 154.2l.3 .3z"/>
<path d="M147.1 141.9l.1 .1M147.2 142l.2 .3-.2-.1M147.2 142v.2M147.2 154.5l-.3 .1M147.2 142.2l-.3 .2M147.8 140.8l.8 1.5M147.8 155h.1M148.6 142.3v12.2l-.8 .5M150 140.1l-.6 .2M150 140.1l.2 .3 .1 .5-.4 .2M150 140.1l.2 .3 .1 .3M150 152.4h.1"/>
<path d="M150 152.4l.3 .4v.3l-.3 .2M150 152.4l.3 .6M150 153.7l-.4 .3M150 153.7l-1.8 1.1M150 141.4l-1.4 .9M150 141.4v12.3M159.2 140.3l.3 1.9 .8 .3 .2-.1M160.2 140.8l.2-.4a1.16 1.16 0 0 1 1.2 .3l1 1.6h.2M160.2 140.8l.3 1.6M160.6 140.4v.2M160.6 140.6l-.4 .2M160.6 140.6l.3 1.6"/>
<path d="M160.9 142.2l-.5 .3M160.9 142.2l-.4 .2M162.3 140.2l1 1.6M163.3 141.8v.2M163.3 142l-.5 .3M163.7 141.5v.3M163.7 141.8l-.9 .5M163.7 141.5l-.4 .3M163.7 141.8l-.4 .2M189.4 147.1v16.3M193.3 142.2l3.5 .6M193.9 142.5l2.7 .4"/>
<path d="M194.2 142.7l2.2 .3M195.6 143.5v16.3l-6.2 3.6M195.6 143.5l-6.2 3.6M196.4 143v11.5l-.8 .4M196.4 143l-.8 .5M196.6 142.9v.2M196.8 142.8l-.2 .3M196.8 142.8l-.2 .1M207.1 157.1a17.1 17.1 0 0 1-11.5 2M210.6 150a5 5 0 0 1-1.5 7.2 18.5 18.5 0 0 1-13.9 2.8M211.6 159.7a8.7 8.7 0 0 1-5.6 7.7 17.8 17.8 0 0 1-17-1.3 8.4 8.4 0 0 1-3.3-4.8M211.6 159.7a6.2 6.2 0 0 1-3.7 5.3 20.2 20.2 0 0 1-18.9-.2 7.2 7.2 0 0 1-3.1-3.4"/>
<path d="M211.6 152.8v6.9M9.6 171.1l14.1 8.2M9.6 171.1v16.4l14.1 8.1M9.6 171.1l6.3-3.6 14.1 8.2M10.4 163.5h.1M10.4 162.1h.1M10.4 162.1v1.4M10.4 163.5l1 .6M10.5 161.9l-.1 .2M10.5 167a.51 .51 0 0 1 .4 .3 .51 .51 0 0 1 0 .6l-.4-.3zM10.5 161.8l.3 .1M10.7 162l-.2-.1-.1 .2"/>
<path d="M10.7 162l.4 .2M10.8 161.9l-.1 .1M10.8 161.9l.4 .2M10.9 164.5v.9l.1 .2M10.9 165.1l-.1 .3 .2 .3M10.9 165.6a.86 .86 0 0 0 1.3 0M11.1 165.7l-.1 .7-.6 .6M11.1 162.2l.3 .5M11.2 162.1l.3 .6M11.2 162.1l-.1 .1M11.4 162.7h.1M11.4 164.1h.1"/>
<path d="M11.4 162.7v1.4M11.5 162.7v1.4M11.7 161.2h.3M11.7 161.2h.1M11.7 161.2h.2M11.7 161.2l-1.2 .6M11.9 161.2l1.1-.6a1.19 1.19 0 0 1 1.2 1.2M11.9 161.2a1.13 1.13 0 0 1 1 1.7l-.2 .1M11.9 161.2l.5 .3M11.9 161.2l-1.1 .7M11.9 161.2h.1M12 165.7l-.1 1-.3 .6-.6 .5"/>
<path d="M12.2 164.5v.8a.81 .81 0 0 1-1.2 .3M12.2 165.1a.66 .66 0 0 1-.3 .7 .66 .66 0 0 1-.7 0l-.2-.1M12.3 163.7l-.1 .9a.83 .83 0 0 1-1.3 0l-.1-.8M12.3 161.5l.4 .6M12.3 161.5h.1M12.3 161.5l-1.1 .6M12.4 161.5l.3 .6M12.7 161.8l.1 .5-.1 .3M12.7 163.4v.1M12.7 162.1h.1M12.7 162.1v1.4M12.7 162.1l-1.2 .6"/>
<path d="M12.7 163.5l-1.2 .6M13.5 160.6l1.2-.7a.81 .81 0 0 1 .7 1.3l-1.2 .6M14.2 161.8l-.1 .4-1.2 .7M14.5 160a.77 .77 0 0 1 .9 .1 .77 .77 0 0 1 .2 .8l-.1 .3-.3 .1M16.9 160.4l-1.5 .8M20.1 170l.8-.5 .6 1.2M20.9 168.5v1M21.1 169.4l.2-.1 .4 1 .7 1M21.1 169.4l.7 1.5M23.2 164.4a5 5 0 0 0-2.1 5.2v-.2M23.7 179.3v16.3M24.5 165.7a8.9 8.9 0 0 0 6.8 3.2 11.9 11.9 0 0 0 9.4-2.5l.7-.7"/>
<path d="M25.1 166.1a13.7 13.7 0 0 0 15.7 0M26.4 160.3l.2 .4M26.4 160.3l.2-.2 .3 .2 .2 .4-.2 .2-.3-.2M26.7 160.2l-.3 .1M26.8 160.2v.1M26.8 160.3l.2 .3-.1-.1M26.8 160.3l.1 .2M26.9 160.5l-.3 .2M27.3 161.1l1.8 .9 1.5 .3M27.4 161.1h.1M27.7 174.3l3.5 .7M28.3 174.7l2.7 .4"/>
<path d="M28.3 160.6l-.9 .5M28.3 160.6l1.4-.8-1.8 1.1M28.6 174.9l2.2 .3M28.9 160.3h.1M30 175.7v16.3l-6.3 3.6M30 175.7l-6.3 3.6M30.8 175.2v11.4l-.8 .5M30.8 175.2l-.8 .5M31 175.1v.3M31.2 175l-.2 .4M31.2 175l-.2 .1M32.4 161.7h1.1"/>
<path d="M32.4 161.1h1.1M32.4 161.1v.6M32.4 161.7l-1.8 .6M32.4 161.1l-1.8 1.2M32.7 160.2h.5M32.8 160.2l1 1M33.2 160.2v.1M33.2 160.3a1.07 1.07 0 0 1 .6 .9M33.5 161.7l1.8 .6M33.5 161.1l1.8 1.2M33.5 161.1v.6M42.6 164.5a8.2 8.2 0 0 1 1.2 3 4.9 4.9 0 0 1-2.9 4.6 16.5 16.5 0 0 1-16.2-.2 4.6 4.6 0 0 1-2.4-5.2l1-2.2a4.5 4.5 0 0 0 .8 7.4 16.9 16.9 0 0 0 13.7 1.8 8.4 8.4 0 0 0 6.3-4.8 4.3 4.3 0 0 0-1.5-4.4"/>
<path d="M42.7 164.4a4.8 4.8 0 0 1 .3 8 16.8 16.8 0 0 1-12 3M45 168.5v15.9a6.2 6.2 0 0 1-3.9 5.1 18.8 18.8 0 0 1-11.1 1.6M130.8 161a.49 .49 0 0 1 .5 .2 .49 .49 0 0 1-.1 .6l-.5-.4zM41.5 189.3a16.9 16.9 0 0 1-11.5 2M45 182.2a4.9 4.9 0 0 1-.9 6.7 17.1 17.1 0 0 1-12.2 3.6l-2.3-.2M45.9 191.9a8.3 8.3 0 0 1-4.9 7.3 17.9 17.9 0 0 1-17.6-.9 8.4 8.4 0 0 1-3.3-4.8M45.9 191.9a5.9 5.9 0 0 1-3 4.8 19.9 19.9 0 0 1-15.6 2 10.1 10.1 0 0 1-7-5v-.1M45.9 185v6.9M291.2 191.7h-28v12M106.2 203.7h185"/>
</g>
<path d="M131.2 144.3a3.7 3.7 0 0 1 3.4-4.3l1 .1 1.7 .7M137.3 140.8a13.1 13.1 0 0 1 6 11.6 3.4 3.4 0 0 1-5.2 2.9l-.8-.4" fill="none" stroke="#000" stroke-width=".21" stroke-dasharray="6.3 1.3 1.3 1.3 1.3 1.3" stroke-dashoffset="5"/>
<path d="M176.2 97.6l-3.1 1.8M212.9 104.2l-1 .6M184.3 120.7l-2.9 1.7" fill="none" stroke="#000" stroke-width=".21" stroke-dasharray="6.3 1.3 1.3 1.3 1.3 1.3"/>
<path d="M198 85l-15 8.7M177 124.9l-15 8.6" fill="none" stroke="#000" stroke-width=".21" stroke-dasharray="6.3 1.3 1.3 1.3 1.3 1.3" stroke-dashoffset=".9"/>
<path d="M156.6 136.7l-6.3 3.6" fill="none" stroke="#000" stroke-width=".21" stroke-dasharray="6.3 1.3 1.3 1.3 1.3 1.3" stroke-dashoffset="5.9"/>
<path d="M199.6 96.6l13.3 7.6" fill="none" stroke="#000" stroke-width=".21" stroke-dasharray="6.3 1.3 1.3 1.3 1.3 1.3" stroke-dashoffset="1.9"/>
<path d="M184 105.6l15.6-9" fill="none" stroke="#000" stroke-width=".21" stroke-dasharray="6.3 1.3 1.3 1.3 1.3 1.3" stroke-dashoffset=".5"/>
<path d="M173.1 99.4l10.9 6.2" fill="none" stroke="#000" stroke-width=".21" stroke-dasharray="6.3 1.3 1.3 1.3 1.3 1.3" stroke-dashoffset="3.3"/>
<g fill="none" stroke="#000" stroke-width=".21">
<path d="M6.6 12.9h168.7v40.7h-168.7zM6.6 18.3h168.7M32.4 12.9v40.7M79.3 12.9v40.7M153.9 12.9v40.7M6.6 23.7h168.7M6.6 29.1h168.7M6.6 37.5h168.7M6.6 42.9h168.7M6.6 48.3h168.7M230.2 50.8l-7.7 28.3M140.1 75.5l29.1 40.5"/>
<path d="M175.8 70.1l5.2 30.9M222.7 76.1l1 .2-1.2 2.8zM180.1 98.1l.9-.2v3.1zM167 113.9l.9-.6 1.3 2.7zM94.7 138.6l63.6 .6M155.4 138.6l2.9 .6-3 .5zM198.1 131.9l3.1-.2-.2 1zM198.1 131.9l75.9 6.9M137.6 187.7h153.6M137.6 191.7h153.6M137.6 199.7h153.6M152.8 183.7v20"/>
<path d="M200.7 183.7v4M210 183.7v4M211.3 191.7v12M230.4 191.7v12M263.2 183.7v20M272.8 183.7v8M276.4 195.6h.1M281.4 195.6v4.1M282.6 197.7h7.8M282.6 197.1l3-.9v3l-3-.8zM285 195.6h.1M288.4 195.8v3.8"/>
<path d="M291.2 195.6l-153.6 .1"/>
<circle cx="231.3" cy="46.4" r="4.5"/>
<circle cx="137.4" cy="71.8" r="4.5"/>
<circle cx="175.1" cy="65.6" r="4.5"/>
<circle cx="90.2" cy="138.6" r="4.5"/>
<circle cx="278.5" cy="139.2" r="4.5"/>
<circle cx="288.4" cy="197.7" r="1.74"/>
<circle cx="288.4" cy="197.7" r=".93"/>
</g>
<g fill="none" stroke="#808000" stroke-width=".21">
<path d="M95.8 153l51.7 1.1M144.5 153.6l3 .5-3 .5z"/>
<circle cx="91.3" cy="152.9" r="4.5"/>
</g>
<path d="M6.7 12.9h284.5v190.8h-284.5zM137.6 183.7v20M291.2 183.7h-185v20" fill="none" stroke="#000" stroke-width=".5"/>
<path d="M272.8 195.6h.1M276.4 199.7v4M285 199.7v4" fill="none" stroke="#c0c0c0" stroke-width=".21"/>
<path d="M167 113.9l.9-.6 1.3 2.7zM180.1 98.1l.9-.2v3.1zM222.7 76.1l1 .2-1.2 2.8zM198.1 131.9l3.1-.2-.2 1zM155.4 138.6l2.9 .6-3 .5z" fill="#000"/>
<path d="M144.5 153.6l3 .5-3 .5z" fill="#808000"/>
<g font-size="4.7">
<text x="9.1" y="17.3">ÖĞE NO.</text>
<text x="35.1" y="17.3">PARÇA NUMARASI</text>
<text x="109.5" y="17.3">TANIM</text>
<text x="158.9" y="17.3">MİKT.</text>
<text x="18.2" y="22.2">1</text>
<text x="41.6" y="22.2">80220339103</text>
<text x="90.7" y="22.2">motor redüktör montajı</text>
<text x="163.3" y="22.2">1</text>
<text x="18.2" y="28">2</text>
<text x="41.6" y="28">80220339102</text>
<text x="86.4" y="28">ENCODER FLANŞI MONTAJI</text>
<text x="163.3" y="28">1</text>
<text x="18.2" y="34.9">3</text>
<text x="41.6" y="34.9">80220334102</text>
<text x="81.1" y="32.7">KESME BIÇAK AYAR REDÜKTÖRÜ</text>
<text x="163.3" y="34.9">1</text>
<text x="18.2" y="41.9">4</text>
<text x="41.6" y="41.9">80220292070</text>
<text x="86.8" y="41.9">PROKSIMITY SACI MONTAJI</text>
<text x="98.3" y="37.2">FLANŞI MONTAJI</text>
<text x="163.3" y="41.9">1</text>
<text x="18.2" y="47.2">5</text>
<text x="41.6" y="47.2">80220292080</text>
<text x="84.5" y="47.2">ENKODER KORUMA PARÇASI</text>
<text x="163.3" y="47.2">1</text>
<text x="18.2" y="52.6">6</text>
<text x="41.6" y="52.6">80220334003</text>
<text x="95.8" y="52.6">DÖNDÜRME KAYITI</text>
<text x="163.3" y="52.6">1</text>
</g>
<g font-size="4.1">
<text x="230.2" y="47.7">6</text>
<text x="174" y="66.9">3</text>
<text x="136.3" y="73">2</text>
<text x="89.1" y="139.9">4</text>
<text x="277.3" y="140.5">1</text>
</g>
<text font-size="4.1" fill="#808000" x="90.2" y="154.1">?</text>
<g font-size="3.2">
<text x="153.6" y="190.8">DÖNDÜRME KAYITI MONTAJI</text>
<text x="153.6" y="186.8">80220339104</text>
<text x="210.7" y="186.6">-</text>
<text x="154.3" y="194.8">/</text>
<text x="154.3" y="198.8">/ HRC</text>
<text x="230.8" y="198.7">--</text>
<text x="230.8" y="202.8">30428.47</text>
</g>
<g font-size="2.8">
<text x="263.7" y="186.7">Ü.Adet:</text>
<text x="263.9" y="190.5">Vers.:</text>
<text x="211.5" y="194.5">Hammadde Adı:</text>
<text x="230.8" y="194.7">Material &lt;not specified&gt;</text>
<text x="138.3" y="202.6">SON KAYIT:</text>
<text x="163.5" y="202.6">Tuesday, April 1, 2025 10:18:22 PM</text>
<text x="212.1" y="198.4">Sip. Ölçüsü:</text>
<text x="212.2" y="202.7">Ağırlık:</text>
</g>
<g font-size="2.6">
<text x="265.9" y="194.4">GENEL TOLERANS</text>
<text x="264.2" y="198.5">DIN 7168 m T</text>
<text x="264.3" y="202.6">ÖLÇEK</text>
<text x="278.5" y="202.6">1:20</text>
<text x="286.5" y="202.6">A4</text>
</g>
<g font-size="2.5">
<text x="138.3" y="186.4">Parça Kodu:</text>
<text x="138.3" y="190.5">Parça Adı:</text>
<text x="201.2" y="186.5">Ü.Kodu:</text>
<text x="138.3" y="194.5">Kaplama Şekli:</text>
<text x="138.3" y="198.6">Isıl İşlem:</text>
<text x="6.7" y="206.7">D:\DATALAR\88_SNTR_SNELTRAY_HOLLANDA-8565-4\3219\</text>
</g>
</svg>
